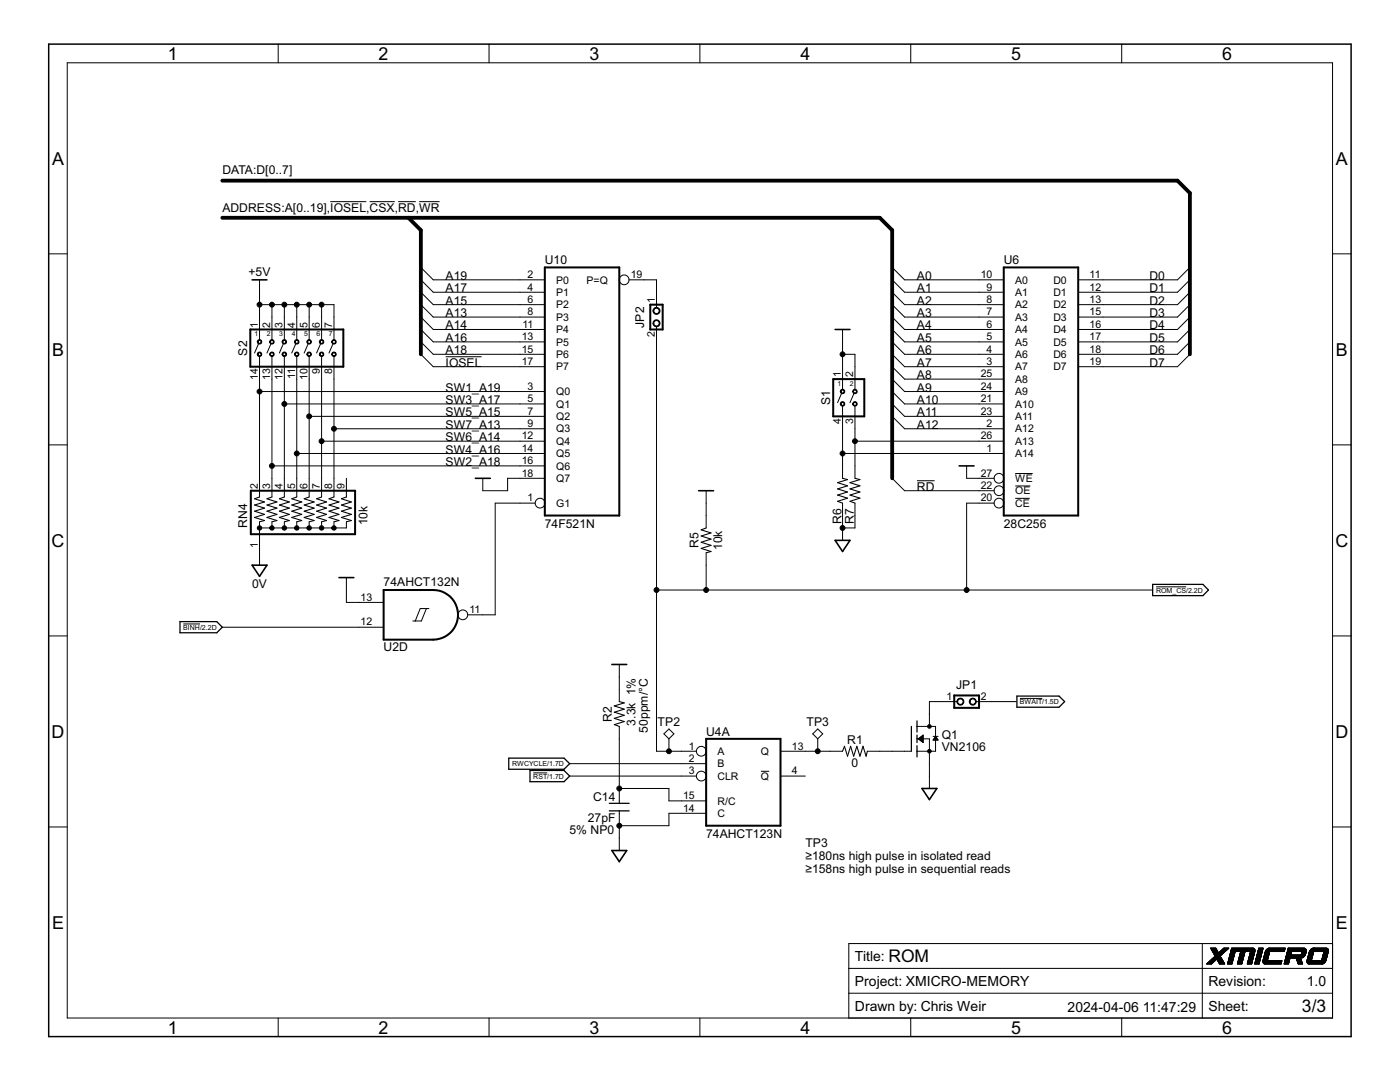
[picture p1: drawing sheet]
<svg xmlns="http://www.w3.org/2000/svg" width="279mm" height="216mm" viewBox="0 0 279 216" stroke-linecap="round" stroke-linejoin="round" font-family="sans-serif">
<g fill="none" stroke="#000" stroke-width=".2">
<path d="M13.4 12.5h252.5v190.6h-252.5zM55.5 8.8v3.7M97.6 8.8v3.7M139.7 8.8v3.7M181.8 8.8v3.7M223.9 8.8v3.7M9.7 50.7h3.7M51.8 55.8v12M65.9 40.2h7.2M73.8 40.2h5M79.5 40.2h3.5M83.7 40.2h4"/>
<path d="M84 58.3l2.5 2.5h22.2M84 55.8l2.5 2.5h22.2M84 53.4l2.5 2.4h22.2M125.5 55.8h5.5v5.6M178.1 58.3l2.4 2.5h19.8M178.1 55.8l2.4 2.5h19.8M178.1 53.4l2.4 2.4h19.8M237.5 58.3l-2.5 2.5h-19.8M237.5 55.8l-2.5 2.5h-19.8M237.5 53.4l-2.5 2.4h-19.8M265.9 50.7h3.7M51.6 68.6l-.8 1.8"/>
<path d="M51.8 60.8h14.9v7M51.8 78.1h56.9M51.8 71.1v28.1M54.1 68.6l-.8 1.8M54.3 60.8v7M54.3 71.1v28.1M56.6 68.6l-.8 1.8M56.7 60.8v7M56.7 71.1v28.1M59 68.6l-.8 1.8M59.2 60.8v7M59.2 71.1v28.1"/>
<path d="M61.5 68.6l-.8 1.8M61.7 60.8v7M61.7 71.1v28.1M64 68.6l-.8 1.8M64.2 60.8v7M64.2 71.1v28.1M66.5 68.6l-.8 1.8M66.7 71.1v28.1M84 70.7l2.5 2.5h22.2M84 68.2l2.5 2.5h22.2M84 65.7l2.5 2.5h22.2M84 63.3l2.5 2.4h22.2"/>
<path d="M84 60.8l2.5 2.5h22.2M88.9 71.2h7.2M131 65.1v84.8h8M168 78.5l-.8 1.8M168.1 70.7h2.5v7M168.1 65.7v12M170.4 78.5l-.8 1.8M178.1 70.7l2.4 2.5h19.8M178.1 68.2l2.4 2.5h19.8M178.1 65.7l2.4 2.5h19.8M178.1 63.3l2.4 2.4h19.8M178.1 60.8l2.4 2.5h19.8"/>
<path d="M178.1 78.1l2.4 2.5h19.8M178.1 75.6l2.4 2.5h19.8M178.1 73.2l2.4 2.4h19.8M237.5 70.7l-2.5 2.5h-19.8M237.5 68.2l-2.5 2.5h-19.8M237.5 65.7l-2.5 2.5h-19.8M237.5 63.3l-2.5 2.4h-19.8M237.5 60.8l-2.5 2.5h-19.8M9.7 88.8h3.7M54.3 93h54.4M56.7 80.6h52M59.2 90.5h49.5"/>
<path d="M61.7 83.1h47M64.2 88h44.5M66.7 85.6h42M69.1 95.4v3.8M96.4 95.4v2.5h4.9v-2.5h7.4M140.9 97.9v7.4M168.1 90.5h32.2M168.1 81v14.4M170.6 88h29.7M170.6 81v14.4M178.1 83.1l2.4 2.5h19.8M178.1 95.4l2.4 2.5h17.9"/>
<path d="M178.1 80.6l2.4 2.5h19.8M183 95.9h3.5M192.9 93v2.4h5.5M202.6 94.5h3.5M202.6 99.4h2.9M202.6 97h3M265.9 88.8h3.7M51.8 104.1v8.7M54.3 104.1v1.2M56.7 104.1v1.2M59.2 104.1v1.2M61.7 104.1v1.2"/>
<path d="M64.2 104.1v1.2M66.7 104.1v1.2M69.1 104.1v1.2h-17.3M69.1 115.3v4.9h7.5M106.8 100.4h-8v22.3h-5.5M131 117.7h99M140.9 110.3v7.4M168.1 100.4v7.4M170.6 100.4v4.9h-2.5M198.4 100.4h-5.5v17.3M230.7 117.1h6M9.7 126.9h3.7"/>
<path d="M36.6 124.5h3.3M44.4 125.2h32.2M85.1 121.4l-1 2.5h-1.7M85.6 121.4h-1.7l-1 2.5M123.6 132.6v7.4M191.1 140h-5.6v4.9M194.8 140h8M203.6 139.4h4.4M265.9 126.9h3.7M106.4 154.2h2.8M113.7 152.4h27.2M113.7 154.9h25.3"/>
<path d="M123.6 157.3h9.9v2.5h7.4M123.6 144.9v15.4M132.5 146.4l1-.9 1 .9-1 1zM133.5 147.4v2.5M151.9 153.9h1.6M155.8 149.9h12.3M155.8 154.9h4.9M162.2 146.4l1-.9 1 .9-1 1zM163.2 147.4v2.5M173.1 149.9h8.7M183 144.9h3.7v5h-3.7M183 147.4h2.5v9.9"/>
<path d="M183.3 147.4l.9-.7v1.5zM183.3 147.4h.9M183.4 147.5h.8M183.5 147.3h.7M183.5 147.6h.7M183.6 147.2h.6M183.7 147.7h.5M183.7 147h.5M183.8 147.9h.4M183.9 146.9h.3M184 148h.2M184.1 146.8h.1"/>
<path d="M184.1 148.1h.1M184.2 146.7h.1M186.2 146.9h1M186.2 147.6h1M186.3 147.5h.8M186.4 147.4h.6M186.5 147.3h.4M186.6 147.2h.3M186.6 147h.2M186.7 146.9l.5 .8h-1zM9.7 165h3.7M123.6 161.8v7.9"/>
<path d="M140.9 162.3h-7.4v2.5h-9.9M265.9 165h3.7M169.4 193.2h96.5M169.4 198.2h96.5M239.9 188.3v14.8M241.6 189.2h1.1M241.7 189.3h1M241.7 189.4h1M241.7 189.4l1.1 .1M241.8 189.5h1M241.8 192.3h-1M241.8 189.6h1.1"/>
<path d="M241.9 192.3h-1M241.9 189.6l1 .1M241.9 189.7h1M241.9 192.2l-1 .1M241.9 191.3h1.9M241.9 189.7l1.1 .1M242 192.2h-1M242 189.8h1M242 191.3h1.8M242 192.1l-1 .1M242 189.9h1M242.1 190h1"/>
<path d="M242.1 192.1h-1M242.1 191.2h1.7M242.1 192h-.9M242.1 191.2h1.6M242.1 190.1h1M242.1 190.1h2.1M242.2 192h-1M242.2 191.1h1.5M242.2 190.2h1.9M242.2 191.9l-1 .1M242.3 191.1h1.4M242.3 191.9h-1"/>
<path d="M242.3 191h1.3M242.3 190.4h1.6M242.3 191.8l-.9 .1M242.4 190.9h1.2M242.4 191.8h-1M242.4 190.6h1.3M242.4 191.7h-.9M242.5 190.9h1M242.5 190.7h1M242.5 191.7h-1M242.5 190.8h1M242.5 191.6h-.9"/>
<path d="M242.6 191.6h-1M242.7 191.5l-1 .1M242.7 191.5h-.9M242.8 191.4l-1 .1M242.9 191.4l1 .1M242.9 191.5h1M243 191.6h1M243 191.7h1.1M243.1 191.7h1M243.1 191.8h1M243.1 191.8l1 .1M243.1 191.9h1.1"/>
<path d="M243.2 191.9l1 .1M243.2 192h1M243.2 192.1h1.1M243.3 192.1l1 .1M243.3 192.2h1M243.3 192.2l1.1 .1M243.4 192.3h1M243.6 190.7h-1.1M243.6 190.6h-1.2M243.8 190.5h-1.4M243.9 191.4h-2M243.9 190.4h-1.6"/>
<path d="M244 190.3l-1.7 .1M244.1 190.3h-1.9M244.1 190.2h-1.9M244.2 189.2h1l-1.7 1.6 .9 1.6h-1l-.6-1.1-1 1.1h-1l1.7-1.6M244.3 189.2l-1.1 1-.6-1h-1l.9 1.6M244.3 190.1h-1M244.3 190l-1 .1M244.4 190h-1M244.4 189.9h-1M244.5 189.9h-1M244.5 189.8l-1 .1M244.6 189.8h-1"/>
<path d="M244.6 189.7l-1 .1M244.7 189.7h-1M244.8 189.6l-1 .1M244.8 189.6h-1M244.9 189.5h-1M245 189.4l-1 .1M245 192.3h.9M245 192.2h.9M245 189.4h-1M245 192.1h.9M245.1 192h.8M245.1 189.3l-1 .1"/>
<path d="M245.1 192h.9M245.1 191.9h.9M245.1 191.8h.9M245.1 189.3h-1M245.2 191.7h.8M245.2 191.6h.8M245.2 189.2l-1 .1M245.2 191.5h.9M245.2 191.4h.9M245.3 191.3h.8M245.3 191.2h.8M245.3 191.1h.9"/>
<path d="M245.3 191h.9M245.4 190.9h.8M245.4 190.8h.9M245.4 190.7h.9M245.4 190.6h.9M245.5 190.5h.8M245.5 190.4h.9M245.5 190.3h.9M245.5 190.2h.9M245.6 190.2h.8M245.6 190.1h.8M245.6 190h.9"/>
<path d="M245.6 189.9h.9M245.7 189.7h4.7M245.7 189.6h4.7M245.7 189.5h4.7M245.7 189.4h4.7M245.8 189.3h4.5M245.8 189.2l4.4 .1M245.9 192.3h-.9M245.9 192.2l-.9 .1M245.9 192.1h-.9M246 191.9h-.9M246 191.8l-.9 .1"/>
<path d="M246 191.7h-.8M246.1 191.6h-.9M246.1 191.4l-.9 .1M246.2 191.2h-.9M246.2 191.1h-.9M246.2 190.9h-.8M246.3 190.8h-.9M246.3 190.7h-.9M246.3 190.5h-.9M246.4 190.4l-.9 .1M246.4 190.3h-.9M246.4 190.1h-.8"/>
<path d="M246.5 190l-.9 .1M247 192.3h.8M247 192.1h.9M247 192h.9M247.1 192h.8M247.1 191.9h.8M247.1 191.8h.9M247.1 191.7h.9M247.1 191.6h.9M247.2 191.6h.8M247.2 191.5h.9M247.2 191.4h.9"/>
<path d="M247.2 191.3h.9M247.2 191.2h.9M247.3 191.2h.8M247.3 191h.9M247.3 190.9h.9M247.4 190.8h.8M247.4 190.6h.9M247.4 190.5h.9M247.5 190.4h.8M247.5 190.2h.9M247.5 190.1h.9M247.6 190h.8"/>
<path d="M247.6 189.9h.9M247.6 189.9l-.6 2.5h.8l.7-2.5M247.8 192.3h-.8M247.9 192.2l-.9 .1M247.9 192.2h-.9M247.9 192.1h-.9M247.9 191.9l-.8 .1M248 191.8l-.9 .1M248 191.7h-.9M248.1 191.5l-.9 .1M248.1 191.4l-.9 .1M248.1 191.2h-.8"/>
<path d="M248.2 191.1h-.9M248.2 190.8h-.8M248.3 190.7h-.9M248.3 190.5h-.9M248.3 190.4l-.8 .1M248.3 190.4h-.8M248.4 190.3h-.9M248.4 190.1h-.9M248.4 190l-.8 .1M248.9 192.3h.9M249 192.2h.8M249 192.1h.9"/>
<path d="M249 192h.9M249 191.9h.9M249.1 191.8h.8M249.1 191.7h.9M249.1 191.6h.9M249.2 191.4h.8M249.2 191.3h.9M249.2 191.2h.9M249.3 191h.8M249.3 190.9h.8M249.3 190.9h.9M249.3 190.8h.9"/>
<path d="M249.4 190.6h.8M249.4 190.5h.9M249.4 190.4h.9M249.5 190.3h.8M249.5 190.2h.8M249.5 190.1h.9M249.5 190h.9M249.6 190h.8M249.6 189.9h.8M249.6 189.9l-.7 2.5h.9l.6-2.4M249.8 192.2h-.8M249.9 192.1l-.9 .1"/>
<path d="M250 191.7h-.9M250 191.5h-.8M250 191.4h-.8M250.1 191.3h-.9M250.1 189.2h.1M250.1 191.2l-.9 .1M250.1 191.1h-.8M250.1 189.2h-4.3l-.8 3.2h.9l.6-2.5M250.1 191h-.8M250.2 189.2v.1M250.2 190.8h-.9M250.2 190.7h-.8"/>
<path d="M250.2 189.3h.1M250.3 190.6h-.9M250.3 190.3l-.9 .1M250.3 189.3l.1 .1M250.4 190.2h-.9M250.4 189.4v.1M250.4 192.3h.9M250.4 189.8l-4.8 .1M250.4 189.5v.1M250.4 192.2h.9M250.4 189.8h-4.7M250.4 189.6v.2"/>
<path d="M250.4 189.8v.2M250.5 192.1h.8M250.5 192h.9M250.5 191.9h.9M250.6 191.7h.8M250.6 191.6h.9M250.6 191.5h.9M250.7 191.3h.8M250.7 191.2h.9M250.7 191.1h.9M250.7 191h.9M250.8 190.9h.8"/>
<path d="M250.8 190.9h.9M250.8 190.8h.9M250.8 190.7h.9M250.9 190.6h.8M250.9 190.5h.8M250.9 190.5h.9M250.9 190.3h.9M251 190.2h.8M251 190.1h.8M251 190.1h.9M251 189.9h.9M251.1 189.8h.8"/>
<path d="M251.1 189.7h.8M251.1 189.6h.9M251.1 189.5h.9M251.2 189.4h.8M251.2 189.3h.9M251.2 189.2h.9M251.2 189.2h.9l-.8 3.2h-.9zM251.3 192.3h-.9M251.4 192h-.9M251.4 191.9l-.9 .1M251.4 191.9h-.9M251.4 191.8h-.9"/>
<path d="M251.5 191.6h-.9M251.5 191.5l-.9 .1M251.5 191.4h-.8M251.5 191.3h-.8M251.6 191.2h-.9M251.6 191.1l-.9 .1M251.6 191h-.8M251.7 190.9h-.9M251.7 190.6h-.9M251.8 190.5h-.9M251.8 190.4h-.9M251.8 190.2h-.8"/>
<path d="M251.8 190.1l-.8 .1M251.9 190h-.9M251.9 189.8h-.8M251.9 189.7l-.8 .1M252 189.6h-.9M252 189.5h-.9M252.1 191.9h3.7M252.1 191.8h3.7M252.1 189.3l-.9 .1M252.1 191.9l.2 .4M252.1 191.8v.1M252.1 191.7h3.7l-.1 .7-3.4-.1"/>
<path d="M252.1 192h3.6M252.1 192h3.7M252.1 191.7h3.7M252.1 191.6h.8M252.1 191.7v.1M252.1 192.1h3.6M252.1 191.5h.9M252.1 191.5v.2M252.1 191.4h.9M252.1 192.2h3.6M252.2 191.3h.8M252.2 192.2h3.5"/>
<path d="M252.2 191.2h.8M252.2 191.1h.9M252.2 191h.9M252.2 192.3h3.5M252.3 190.9h.8M252.3 190.8h.9M252.3 192.3h3.4M252.3 190.7h.9M252.3 190.6h.9M252.3 190.5h.9M252.4 190.5h.8M252.4 190.4h.8"/>
<path d="M252.4 190.4h.9M252.4 190.3h.9M252.4 190.2h.9M252.5 190.1h.8M252.5 190h.8M252.5 190h.9M252.5 190l-.4 1.5M252.5 189.9h.9M252.5 189.8v.2M252.6 189.8h3.7M252.6 189.7h3.7M252.6 189.7l-.1 .1"/>
<path d="M252.6 189.7h3.8M252.7 189.6h3.7M252.7 189.5h3.7M252.7 189.5l-.1 .2M252.8 189.5h3.6M252.9 189.4h3.5M253 191.6h-.9M253 189.3l-.3 .2M253 191.3h-.9M253 191.2l-.8 .1M253.1 189.3h3.4M253.1 191.1h-.9"/>
<path d="M253.1 191h-.9M253.1 190.9h-.9M253.2 190.8l-.9 .1M253.2 189.2h3.3l-.2 .7M253.2 190.7h-.9M253.2 190.6h-.9M253.2 189.2l-.2 .1M253.3 190.3l-.9 .1M253.4 189.9h-.9M253.4 189.9l-.5 1.8M255.8 191.9h-3.7M255.8 191.8l-3.7 .1"/>
<path d="M256.3 192.3h.8M256.3 192.3h.9M256.3 192.2h.9M256.3 192.1h.9M256.3 189.8l-3.8 .1M256.3 192h.9M256.3 189.7l-3.7 .1M256.4 192h.8M256.4 191.9h.9M256.4 191.8h.9M256.4 189.4h-3.5M256.5 191.7h.8"/>
<path d="M256.5 191.6h.8M256.5 189.3h-3.5M256.5 191.5h.9M256.5 191.4h.9M256.6 191.3h.8M256.6 191.2h2.9M256.7 190.8h3.6M256.8 190.5h3.7M256.8 190.5h.8M256.8 190.4h.8M256.8 190.4h.9M256.8 190.3h.9"/>
<path d="M256.8 190.2h.9M256.9 190.1h.8M256.9 190h.8M256.9 189.9h.9M256.9 189.8h3.8M257 189.7h3.7M257 189.6h3.7M257 189.5h3.7M257 189.5h3.6M257 189.4h3.6M257.1 189.3l3.5 .1M257.1 189.3h3.4"/>
<path d="M257.1 189.2h3.2M257.1 189.2l3.3 .1M257.1 189.2l-.8 3.2h.8l.4-1.2M257.1 189.2l.7 .7-.2 .6M257.2 192.2h-.9M257.2 192.1h-.9M257.2 192h-.8M257.3 191.7h-.9M257.3 191.6h-.8M257.4 191.3h-.9M257.4 191.2l-.8 .1M257.7 190.4h-.9"/>
<path d="M257.7 190.2h-.9M257.7 190.1l-.8 .1M257.8 190h-.9M257.8 189.9h-.9M258.7 191.2l.4 1.2h.9l-.5-1.2M258.7 191.2h.9M258.7 191.3h.9M258.7 191.4h.9M258.8 191.4h.8M258.8 191.5h.9M258.8 191.6h.9M258.8 191.7h.9"/>
<path d="M258.9 191.7h.8M258.9 191.8h.9M258.9 191.9h.9M259 191.9l.8 .1M259 192h.8M259 192.1h.9M259 192.2h.9M259.1 192.2l.8 .1M259.1 192.3h.8M259.7 190.4h.9M259.7 190.3h.9M259.8 190.2h.8"/>
<path d="M259.8 190.1h.8M259.8 190h.8M259.8 191.1l-3.2 .1M259.8 189.9h.9M259.8 189.9l-.1 .6M260 191.1h-3.4M260 191.1l-.5 .1M260.1 191l-3.5 .1M260.1 191h-3.5M260.2 190.9h-3.6M260.2 190.9l-.2 .2M260.2 190.9h-3.5"/>
<path d="M260.3 190.8l-3.6 .1M260.3 189.2l.2 .1M260.3 190.8h-3.6M260.3 190.8l-.1 .1M260.4 190.7h-3.7M260.4 190.6h-3.7M260.5 190.6h-3.8M260.5 189.3l.1 .1M260.5 190.5l-.2 .3M260.5 190.5h-.8M260.5 190.4l-.8 .1M260.5 190.5h.1"/>
<path d="M260.6 190.4h-.9M260.6 190.4l-.1 .1M260.6 189.4v.1M260.6 190.2h-.8M260.6 190.1h-.8M260.6 189.5h.1M260.7 190h-.9M260.7 189.9l-.1 .5M260.7 189.9h-.9M260.7 189.8l-3.8 .1M260.7 189.7h-3.7M260.7 189.6h-3.7"/>
<path d="M260.7 189.5v.3M260.7 189.8v.1M260.8 191.9l.1 .1M260.9 191.7h3.7M260.9 191.6h.8M260.9 191.7l-.1 .2M260.9 192v.1M260.9 192.1h3.5M260.9 191.6v.1M260.9 192.1h3.4M260.9 191.5h.8M260.9 191.4h.9"/>
<path d="M260.9 192.1v.1M260.9 192.2h3.3M260.9 192.2h.1M260.9 191.3h.9M261 192.2h3.2M261 191.2h.8M261 192.2l.1 .1M261 191.1h.9M261 192.3h3.1M261 190.9h.9M261.1 190.8h.8M261.1 192.3h2.9"/>
<path d="M261.1 190.7h.9M261.1 190.6h.9M261.2 190.4h.8M261.2 190.3h.9M261.2 190.2h.9M261.3 190.1h.8M261.3 190h.8M261.3 190l-.4 1.6M261.3 189.9h.9M261.4 189.8l-.1 .2M261.5 189.5h3.6M261.6 189.5h3.5"/>
<path d="M261.6 189.5l-.2 .3M261.7 189.4h3.3M261.7 191.5l-.8 .1M261.7 189.3h3.3M261.7 189.3l-.1 .2M261.8 191.4h-.9M261.8 191.3h-.9M261.9 191.1l-.9 .1M261.9 189.3h3M261.9 189.3h-.2M261.9 191h-.9M261.9 190.9h-.9"/>
<path d="M261.9 190.8h-.8M262 190.7l-.9 .1M262 189.2h2.8M262 189.2l-.1 .1M262 190.5h-.8M262.1 190.3l-.9 .1M262.1 189.2h-.1M262.2 189.9h-.9M262.2 189.2l-.5 2.5M263.8 191.6h.8M263.8 191.5h.9M263.8 191.4h.9"/>
<path d="M263.8 191.3h.9M263.9 191.3h.8M263.9 191.2h.9M263.9 191.1h.9M263.9 191h.9M263.9 190.9h.9M264 190.9h.8M264 190.8h.9M264 190.7h.9M264 190.6h.9M264.1 192.3h-3M264.1 190.5h.8"/>
<path d="M264.1 190.3h.9M264.2 190.2h.8M264.2 192.2l-.1 .1M264.2 190.1h.8M264.2 189.9h.9M264.2 189.9l-.4 1.8M264.4 192h-3.5M264.5 191.9h-3.6M264.5 191.8l-3.6 .1M264.6 191.8h-3.7M264.6 191.7l-.4 .5M264.6 191.6v.1"/>
<path d="M264.7 191.5h-.9M264.7 189.2h.2M264.7 191.4h-.9M264.7 191.3h-.8M264.8 191l-.9 .1M264.8 190.9h-.8M264.9 189.2l.1 .2M264.9 190.6h-.9M264.9 190.5l-.8 .1M265 190.4h-.9M265 190.2h-.9M265 189.4h.1"/>
<path d="M265 190.1l-.8 .1M265 189.4l-3.4 .1M265 189.4l.1 .2M265.1 190h-.9M265.1 189.9l-.5 1.7M265.1 189.6v.1M265.1 189.8l-3.8 .1M265.1 189.8h-3.7M265.1 189.7l-3.7 .1M265.1 189.7h-3.7M265.1 189.6l-3.6 .1M265.1 189.6h-3.6"/>
<path d="M265.1 189.8v.1M265.1 189.7v.1M265.9 188.3h-96.5v14.8M55.5 203.1v3.7M97.6 203.1v3.7M139.7 203.1v3.7M181.8 203.1v3.7M223.9 203.1v3.7"/>
<circle cx="124.6" cy="55.8" r=".97"/>
<circle cx="199.4" cy="97.9" r=".97"/>
<circle cx="199.4" cy="95.4" r=".97"/>
<circle cx="107.8" cy="100.4" r=".97"/>
<circle cx="199.4" cy="100.4" r=".97"/>
<circle cx="92.4" cy="122.7" r=".97"/>
<circle cx="140" cy="149.9" r=".97"/>
<circle cx="140" cy="154.9" r=".97"/>
</g>
<path d="M230 116.6h10.1l1.1 1.1-1.1 1.2h-10.1zM35.9 124h7.4l1.1 1.2-1.1 1.1h-7.4zM202.9 138.9h8.4l1.2 1.1-1.2 1.1h-8.4zM101.5 151.3h11.1l1.1 1.1-1.1 1.1h-11.1zM105.8 153.7h6.8l1.1 1.2-1.1 1.1h-6.8zM181.9 144.9v5M183 143.8v2.3M183 146.7v1.5M183 148.8v2.2M121.6 160.3h4M121.6 161.8h4" fill="none" stroke="#000" stroke-width=".25"/>
<path d="M108.7 53.4h14.9v49.5h-14.9zM200.3 53.4h14.9v49.5h-14.9zM50 65.7h18.5v7.5h-18.5zM129.8 60.8h2.4v4.9h-2.4zM166.3 75.6h6.2v7.5h-6.2zM50.1 97.9h20.8v8.7h-20.8zM76.6 117.7h9.9a5 5 0 0 1 4.9 5 5 5 0 0 1-4.9 4.9h-9.9zM190.4 138.8h5v2.4h-5zM140.9 147.4h14.9v17.4h-14.9z" fill="none" stroke="#000" stroke-width=".4"/>
<path d="M50.3 55.8h3M166.7 65.7h2.9M94.9 95.4h3M139.4 97.9h3M191.4 93h3M50.3 112.8h3l-1.5 2.2zM67.6 115.3h3M166.7 107.8h2.9l-1.5 2.2zM122.1 132.6h3M184 157.3h3l-1.5 2.3zM122.1 169.7h3l-1.5 2.2z" fill="none" stroke="#000" stroke-width=".32"/>
<g fill="none" stroke="#000" stroke-width=".21">
<path d="M51.8 99.2l-1 .3 2 .7-2 .6 2 .6-2 .6 2 .6-2 .7 2 .6-1 .2M54.3 99.2l-1 .3 2 .7-2 .6 2 .6-2 .6 2 .6-2 .7 2 .6-1 .2M56.7 99.2l-.9 .3 1.9 .7-1.9 .6 1.9 .6-1.9 .6 1.9 .6-1.9 .7 1.9 .6-1 .2M59.2 99.2l-1 .3 2 .7-2 .6 2 .6-2 .6 2 .6-2 .7 2 .6-1 .2M61.7 99.2l-1 .3 2 .7-2 .6 2 .6-2 .6 2 .6-2 .7 2 .6-1 .2M64.2 99.2l-1 .3 2 .7-2 .6 2 .6-2 .6 2 .6-2 .7 2 .6-1 .2M66.7 99.2l-1 .3 1.9 .7-1.9 .6 1.9 .6-1.9 .6 1.9 .6-1.9 .7 1.9 .6-.9 .2M69.1 99.2l-1 .3 2 .7-2 .6 2 .6-2 .6 2 .6-2 .7 2 .6-1 .2M168.1 95.4l1 .3-1.9 .6 1.9 .6-1.9 .7 1.9 .6-1.9 .6 1.9 .6-1.9 .6 .9 .4M170.6 95.4l1 .3-2 .6 2 .6-2 .7 2 .6-2 .6 2 .6-2 .6 1 .4M140.9 105.3l-1 .4 2 .6-2 .7 2 .6-2 .6 2 .6-2 .6 2 .6-1 .3M123.6 140l1 .3-2 .6 2 .6-2 .6 2 .6-2 .6 2 .7-2 .6 1 .3"/>
<path d="M168.1 149.9l.4-1 .6 2 .7-2 .6 2 .6-2 .6 2 .6-2 .6 2 .3-1"/>
</g>
<g fill="#000" stroke="#000" stroke-width=".2">
<path d="M51.5 67.9a.45 .45 0 0 1 .7 .1 .45 .45 0 0 1-.3 .6 .45 .45 0 0 1-.5-.4h.1a.3 .3 0 0 1 .4-.3 .3 .3 0 0 1 .1 .5 .3 .3 0 0 1-.5-.1l-.1-.1z" fill-rule="evenodd"/>
<path d="M51.5 70.3a.45 .45 0 0 1 .7 .2 .45 .45 0 0 1-.3 .6 .45 .45 0 0 1-.5-.4h.1a.3 .3 0 0 1 .4-.3 .3 .3 0 0 1 .1 .4 .3 .3 0 0 1-.5 0l-.1-.1z" fill-rule="evenodd"/>
<path d="M54 67.9a.45 .45 0 0 1 .7 .1 .45 .45 0 0 1-.3 .6 .45 .45 0 0 1-.6-.4h.2a.3 .3 0 0 1 .3-.3 .3 .3 0 0 1 .2 .5 .3 .3 0 0 1-.5-.1l-.2-.1z" fill-rule="evenodd"/>
<path d="M54 70.3a.45 .45 0 0 1 .7 .2 .45 .45 0 0 1-.3 .6 .45 .45 0 0 1-.6-.4h.2a.3 .3 0 0 1 .3-.3 .3 .3 0 0 1 .2 .4 .3 .3 0 0 1-.5 0l-.2-.1z" fill-rule="evenodd"/>
<path d="M56.5 67.9a.45 .45 0 0 1 .7 .1 .45 .45 0 0 1-.3 .6 .45 .45 0 0 1-.6-.4h.2a.3 .3 0 0 1 .4-.2 .3 .3 0 0 1 .1 .5 .3 .3 0 0 1-.5-.2l-.2-.1z" fill-rule="evenodd"/>
<path d="M56.5 70.3a.45 .45 0 0 1 .7 .2 .45 .45 0 0 1-.3 .6 .45 .45 0 0 1-.6-.4h.2a.3 .3 0 0 1 .4-.3 .3 .3 0 0 1 .1 .5 .3 .3 0 0 1-.5-.1l-.2-.1z" fill-rule="evenodd"/>
<path d="M58.9 67.9a.45 .45 0 0 1 .7 .1 .45 .45 0 0 1-.3 .6 .45 .45 0 0 1-.5-.4h.1a.3 .3 0 0 1 .5-.2 .3 .3 0 0 1 0 .5 .3 .3 0 0 1-.5-.2l-.1-.1z" fill-rule="evenodd"/>
<path d="M58.9 70.3a.45 .45 0 0 1 .7 .2 .45 .45 0 0 1-.3 .6 .45 .45 0 0 1-.5-.4h.1a.3 .3 0 0 1 .5-.3 .3 .3 0 0 1 0 .5 .3 .3 0 0 1-.5-.1l-.1-.1z" fill-rule="evenodd"/>
<path d="M61.4 67.9a.45 .45 0 0 1 .7 .1 .45 .45 0 0 1-.3 .6 .45 .45 0 0 1-.5-.4h.1a.3 .3 0 0 1 .4-.2 .3 .3 0 0 1 .1 .5 .3 .3 0 0 1-.5-.2l-.1-.1z" fill-rule="evenodd"/>
<path d="M61.4 70.3a.45 .45 0 0 1 .7 .2 .45 .45 0 0 1-.3 .6 .45 .45 0 0 1-.5-.4h.1a.3 .3 0 0 1 .4-.3 .3 .3 0 0 1 .1 .5 .3 .3 0 0 1-.5-.1l-.1-.1z" fill-rule="evenodd"/>
<path d="M63.9 67.9a.45 .45 0 0 1 .7 .1 .45 .45 0 0 1-.3 .6 .45 .45 0 0 1-.6-.4h.2a.3 .3 0 0 1 .4-.2 .3 .3 0 0 1 .1 .5 .3 .3 0 0 1-.5-.2l-.2-.1z" fill-rule="evenodd"/>
<path d="M63.9 70.3a.45 .45 0 0 1 .7 .2 .45 .45 0 0 1-.3 .6 .45 .45 0 0 1-.6-.4h.2a.3 .3 0 0 1 .4-.3 .3 .3 0 0 1 .1 .5 .3 .3 0 0 1-.5-.1l-.2-.1z" fill-rule="evenodd"/>
<path d="M66.4 67.9a.45 .45 0 0 1 .7 .1 .45 .45 0 0 1-.3 .6 .45 .45 0 0 1-.6-.4h.2a.3 .3 0 0 1 .4-.2 .3 .3 0 0 1 .1 .5 .3 .3 0 0 1-.5-.2l-.2-.1z" fill-rule="evenodd"/>
<path d="M66.4 70.3a.45 .45 0 0 1 .7 .2 .45 .45 0 0 1-.3 .6 .45 .45 0 0 1-.6-.4h.2a.3 .3 0 0 1 .4-.3 .3 .3 0 0 1 .1 .5 .3 .3 0 0 1-.5-.1l-.2-.1z" fill-rule="evenodd"/>
<path d="M130.5 64.1a.7 .7 0 0 1 1.1 0 .7 .7 0 0 1-.4 1.1 .7 .7 0 0 1-.9-.7h.2a.54 .54 0 0 1 .7-.5 .54 .54 0 0 1 .2 .8 .54 .54 0 0 1-.9-.1l-.2-.2z" fill-rule="evenodd"/>
<path d="M130.5 61.6a.7 .7 0 0 1 1.1 .1 .7 .7 0 0 1-.4 1 .7 .7 0 0 1-.9-.7h.2a.54 .54 0 0 1 .7-.5 .54 .54 0 0 1 .2 .9 .54 .54 0 0 1-.9-.2l-.2-.2z" fill-rule="evenodd"/>
<path d="M167.9 77.8a.45 .45 0 0 1 .7 .1 .45 .45 0 0 1-.3 .7 .45 .45 0 0 1-.6-.5h.2a.3 .3 0 0 1 .4-.2 .3 .3 0 0 1 .1 .5 .3 .3 0 0 1-.5-.1l-.2-.2z" fill-rule="evenodd"/>
<path d="M170.3 77.8a.45 .45 0 0 1 .7 .1 .45 .45 0 0 1-.3 .7 .45 .45 0 0 1-.5-.5h.1a.3 .3 0 0 1 .5-.2 .3 .3 0 0 1 0 .5 .3 .3 0 0 1-.5-.1l-.1-.2z" fill-rule="evenodd"/>
<path d="M167.9 80.2a.45 .45 0 0 1 .7 .2 .45 .45 0 0 1-.3 .6 .45 .45 0 0 1-.6-.4h.2a.3 .3 0 0 1 .4-.3 .3 .3 0 0 1 .1 .5 .3 .3 0 0 1-.5-.1l-.2-.1z" fill-rule="evenodd"/>
<path d="M170.3 80.2a.45 .45 0 0 1 .7 .2 .45 .45 0 0 1-.3 .6 .45 .45 0 0 1-.5-.4h.1a.3 .3 0 0 1 .5-.3 .3 .3 0 0 1 0 .5 .3 .3 0 0 1-.5-.1l-.1-.1z" fill-rule="evenodd"/>
<path d="M51.4 105.1a.44 .44 0 0 1 .7 0 .44 .44 0 0 1-.2 .7 .44 .44 0 0 1-.5-.5h.5h-.5z" fill-rule="evenodd"/>
<path d="M53.9 105.1a.44 .44 0 0 1 .7 0 .44 .44 0 0 1-.2 .7 .44 .44 0 0 1-.6-.5h.5h-.5z" fill-rule="evenodd"/>
<path d="M56.4 105.1a.44 .44 0 0 1 .7 0 .44 .44 0 0 1-.2 .7 .44 .44 0 0 1-.6-.5l.5 .1-.5-.1z" fill-rule="evenodd"/>
<path d="M58.8 105.1a.44 .44 0 0 1 .8 0 .44 .44 0 0 1-.2 .7 .44 .44 0 0 1-.6-.5l.5 .1-.5-.1z" fill-rule="evenodd"/>
<path d="M61.3 105.1a.44 .44 0 0 1 .7 0 .44 .44 0 0 1-.2 .7 .44 .44 0 0 1-.5-.5l.4 .1-.4-.1z" fill-rule="evenodd"/>
<path d="M63.9 105a.45 .45 0 0 1 .7 .2 .45 .45 0 0 1-.3 .6 .45 .45 0 0 1-.6-.5l.5 .1-.5-.1z" fill-rule="evenodd"/>
<path d="M66.4 105a.45 .45 0 0 1 .7 .2 .45 .45 0 0 1-.4 .6 .45 .45 0 0 1-.5-.5l.5 .1-.5-.1z" fill-rule="evenodd"/>
<path d="M191.1 139.6a.7 .7 0 0 1 1.2 0 .7 .7 0 0 1-.4 1.1 .7 .7 0 0 1-.9-.7h.1a.54 .54 0 0 1 .7-.5 .54 .54 0 0 1 .2 .9 .54 .54 0 0 1-.8-.2l-.1-.2h-.1z" fill-rule="evenodd"/>
<path d="M193.6 139.6a.7 .7 0 0 1 1.1 0 .7 .7 0 0 1-.4 1.1 .7 .7 0 0 1-.9-.7h.2a.54 .54 0 0 1 .7-.5 .54 .54 0 0 1 .2 .9 .54 .54 0 0 1-.9-.2v-.2h-.2z" fill-rule="evenodd"/>
<circle cx="51.8" cy="78.1" r=".49"/>
<circle cx="51.8" cy="60.8" r=".49"/>
<circle cx="54.3" cy="60.8" r=".49"/>
<circle cx="56.7" cy="60.8" r=".49"/>
<circle cx="59.2" cy="60.8" r=".49"/>
<circle cx="61.7" cy="60.8" r=".49"/>
<circle cx="64.2" cy="60.8" r=".49"/>
<circle cx="168.1" cy="70.7" r=".49"/>
<circle cx="54.3" cy="93" r=".49"/>
<circle cx="56.7" cy="80.6" r=".49"/>
<circle cx="59.2" cy="90.5" r=".49"/>
<circle cx="61.7" cy="83.1" r=".49"/>
<circle cx="64.2" cy="88" r=".49"/>
<circle cx="66.7" cy="85.6" r=".49"/>
<circle cx="168.1" cy="90.5" r=".49"/>
<circle cx="170.6" cy="88" r=".49"/>
<circle cx="131" cy="117.7" r=".49"/>
<circle cx="140.9" cy="117.7" r=".49"/>
<circle cx="168.1" cy="105.3" r=".49"/>
<circle cx="192.9" cy="117.7" r=".49"/>
<circle cx="123.6" cy="157.3" r=".49"/>
<circle cx="133.5" cy="149.9" r=".49"/>
<circle cx="163.2" cy="149.9" r=".49"/>
<circle cx="185.5" cy="144.9" r=".36"/>
<circle cx="185.5" cy="149.9" r=".36"/>
<circle cx="123.6" cy="164.8" r=".49"/>
</g>
<path d="M9.7 8.8h259.9v198h-259.9z" fill="none" stroke="#000" stroke-width=".3"/>
<path d="M44.4 36h190.6l2.5 2.5v32.2M44.4 43.5h131.2l2.5 2.4v49.5M81.5 43.5l2.5 2.4v24.8" fill="none" stroke="#000" stroke-width=".76"/>
<g font-size="4">
<text x="33.5" y="11.9">1</text>
<text x="75.6" y="11.9">2</text>
<text x="117.6" y="11.9">3</text>
<text x="159.7" y="11.9">4</text>
<text x="201.8" y="11.9">5</text>
<text x="243.9" y="11.9">6</text>
<text x="10.4" y="32.9">A</text>
<text x="266.6" y="32.9">A</text>
<text x="10.4" y="71">B</text>
<text x="266.6" y="71">B</text>
<text x="10.3" y="109.1">C</text>
<text x="266.5" y="109.1">C</text>
<text x="10.3" y="147.2">D</text>
<text x="266.5" y="147.2">D</text>
<text x="10.4" y="185.3">E</text>
<text x="266.6" y="185.3">E</text>
<text x="33.5" y="206.3">1</text>
<text x="75.6" y="206.3">2</text>
<text x="117.6" y="206.3">3</text>
<text x="159.7" y="206.3">4</text>
<text x="201.8" y="206.3">5</text>
<text x="243.9" y="206.3">6</text>
</g>
<g font-size="3.9">
<text x="177.3" y="192">ROM</text>
<text x="259.8" y="201.9">3/3</text>
</g>
<g font-size="3.1">
<text x="170.6" y="191.7">Title:</text>
<text x="170.6" y="196.7">Project: XMICRO-MEMORY</text>
<text x="241.2" y="196.7">Revision:</text>
<text x="260.8" y="196.7">1.0</text>
<text x="170.6" y="201.6">Drawn by: Chris Weir</text>
<text x="213.1" y="201.9">2024-04-06</text>
<text x="228.1" y="201.9">11:47:29</text>
<text x="241.2" y="201.6">Sheet:</text>
</g>
<g font-size="2.7">
<text x="44.4" y="34.8">DATA:D[0..7]</text>
<text x="44.4" y="42.2">ADDRESS:A[0..19],IOSEL,CSX,RD,WR</text>
<text x="108.7" y="52.7">U10</text>
<text x="200.3" y="52.7">U6</text>
<text x="49.6" y="55.1">+5V</text>
<text x="88.9" y="58.3">A17</text>
<text x="88.9" y="55.8">A19</text>
<text x="183" y="58.3">A1</text>
<text x="183" y="55.8">A0</text>
<text x="229.4" y="58.3">D1</text>
<text x="229.4" y="55.8">D0</text>
<text x="88.9" y="60.8">A15</text>
<text x="88.9" y="65.7">A14</text>
<text x="88.9" y="63.3">A13</text>
<text x="128.5" y="65.4" transform="rotate(-90 128.5 65.4)">JP2</text>
<text x="183" y="65.7">A4</text>
<text x="183" y="63.3">A3</text>
<text x="183" y="60.8">A2</text>
<text x="229.4" y="65.7">D4</text>
<text x="229.4" y="63.3">D3</text>
<text x="229.4" y="60.8">D2</text>
<text x="49.3" y="71" transform="rotate(-90 49.3 71)">S2</text>
<text x="88.9" y="68.2">A16</text>
<text x="88.9" y="70.7">A18</text>
<text x="183" y="70.7">A6</text>
<text x="183" y="68.2">A5</text>
<text x="229.4" y="70.7">D6</text>
<text x="229.4" y="68.2">D5</text>
<text x="88.9" y="73.2">IOSEL</text>
<text x="183" y="75.6">A8</text>
<text x="183" y="73.2">A7</text>
<text x="229.4" y="73.2">D7</text>
<text x="88.9" y="83.1">SW5_A15</text>
<text x="88.9" y="80.6">SW3_A17</text>
<text x="88.9" y="78.1">SW1_A19</text>
<text x="165.7" y="80.9" transform="rotate(-90 165.7 80.9)">S1</text>
<text x="183" y="83.1">A11</text>
<text x="183" y="80.6">A10</text>
<text x="183" y="78.1">A9</text>
<text x="88.9" y="88">SW6_A14</text>
<text x="88.9" y="85.5">SW7_A13</text>
<text x="183" y="85.5">A12</text>
<text x="88.9" y="90.5">SW4_A16</text>
<text x="88.9" y="93">SW2_A18</text>
<text x="183" y="97.9">RD</text>
<text x="49.3" y="105.3" transform="rotate(-90 49.3 105.3)">RN4</text>
<text x="73.3" y="104.8" transform="rotate(-90 73.3 104.8)">10k</text>
<text x="108.7" y="105.3">74F521N</text>
<text x="167.9" y="104.5" transform="rotate(-90 167.9 104.5)">R6</text>
<text x="170.4" y="104.5" transform="rotate(-90 170.4 104.5)">R7</text>
<text x="200.3" y="105.3">28C256</text>
<text x="139.4" y="109.4" transform="rotate(-90 139.4 109.4)">R5</text>
<text x="144.1" y="109.8" transform="rotate(-90 144.1 109.8)">10k</text>
<text x="50.3" y="117.2">0V</text>
<text x="76.6" y="117">74AHCT132N</text>
<text x="76.6" y="130">U2D</text>
<text x="190.8" y="137.5">JP1</text>
<text x="122.1" y="144" transform="rotate(-90 122.1 144)">R2</text>
<text x="126.8" y="144.8" transform="rotate(-90 126.8 144.8)">3.3k 1%</text>
<text x="129.3" y="146.2" transform="rotate(-90 129.3 146.2)">50ppm/°C</text>
<text x="131.2" y="145">TP2</text>
<text x="140.9" y="146.8">U4A</text>
<text x="161" y="145">TP3</text>
<text x="169.1" y="148.4">R1</text>
<text x="188" y="149.9">VN2106</text>
<text x="188" y="147.4">Q1</text>
<text x="169.9" y="153.1">0</text>
<text x="118.4" y="159.8">C14</text>
<text x="113.6" y="166.5">5% NP0</text>
<text x="117.3" y="164">27pF</text>
<text x="140.9" y="167.2">74AHCT123N</text>
<text x="160.7" y="169">TP3</text>
<text x="160.7" y="171.6">≥180ns high pulse in isolated read</text>
<text x="160.7" y="174.2">≥158ns high pulse in sequential reads</text>
</g>
<g font-size="2.3">
<text x="105.3" y="55.5">2</text>
<text x="105.3" y="58">4</text>
<text x="111" y="56.6">P0</text>
<text x="111" y="59.1">P1</text>
<text x="117.1" y="56.6">P=Q</text>
<text x="125.9" y="55.5">19</text>
<text x="195.7" y="55.5">10</text>
<text x="196.9" y="58">9</text>
<text x="202.6" y="59.1">A1</text>
<text x="202.6" y="56.6">A0</text>
<text x="210.2" y="56.6">D0</text>
<text x="210.2" y="59.1">D1</text>
<text x="217.5" y="55.5">11</text>
<text x="217.5" y="58">12</text>
<text x="51.5" y="65.4" transform="rotate(-90 51.5 65.4)">1</text>
<text x="53.9" y="65.4" transform="rotate(-90 53.9 65.4)">2</text>
<text x="56.4" y="65.4" transform="rotate(-90 56.4 65.4)">3</text>
<text x="58.9" y="65.4" transform="rotate(-90 58.9 65.4)">4</text>
<text x="61.4" y="65.4" transform="rotate(-90 61.4 65.4)">5</text>
<text x="63.8" y="65.4" transform="rotate(-90 63.8 65.4)">6</text>
<text x="66.3" y="65.4" transform="rotate(-90 66.3 65.4)">7</text>
<text x="104.3" y="65.4">11</text>
<text x="105.3" y="60.4">6</text>
<text x="105.3" y="62.9">8</text>
<text x="111" y="61.5">P2</text>
<text x="111" y="64">P3</text>
<text x="130.7" y="60.4" transform="rotate(-90 130.7 60.4)">1</text>
<text x="196.9" y="65.4">6</text>
<text x="196.9" y="62.9">7</text>
<text x="196.9" y="60.4">8</text>
<text x="202.6" y="64">A3</text>
<text x="202.6" y="61.5">A2</text>
<text x="210.2" y="61.5">D2</text>
<text x="210.2" y="64">D3</text>
<text x="217.5" y="60.4">13</text>
<text x="217.5" y="62.9">15</text>
<text x="217.5" y="65.4">16</text>
<text x="104.1" y="67.9">13</text>
<text x="104.1" y="70.3">15</text>
<text x="111" y="66.5">P4</text>
<text x="111" y="69">P5</text>
<text x="111" y="71.4">P6</text>
<text x="130.7" y="67.3" transform="rotate(-90 130.7 67.3)">2</text>
<text x="196.9" y="70.3">4</text>
<text x="196.9" y="67.9">5</text>
<text x="202.6" y="71.4">A6</text>
<text x="202.6" y="69">A5</text>
<text x="202.6" y="66.5">A4</text>
<text x="210.2" y="66.5">D4</text>
<text x="210.2" y="69">D5</text>
<text x="210.2" y="71.4">D6</text>
<text x="217.5" y="67.9">17</text>
<text x="217.5" y="70.3">18</text>
<text x="51.5" y="75.8" transform="rotate(-90 51.5 75.8)">14</text>
<text x="53.9" y="75.8" transform="rotate(-90 53.9 75.8)">13</text>
<text x="56.4" y="75.8" transform="rotate(-90 56.4 75.8)">12</text>
<text x="58.9" y="75.7" transform="rotate(-90 58.9 75.7)">11</text>
<text x="61.4" y="75.8" transform="rotate(-90 61.4 75.8)">10</text>
<text x="63.8" y="74.7" transform="rotate(-90 63.8 74.7)">9</text>
<text x="66.3" y="74.7" transform="rotate(-90 66.3 74.7)">8</text>
<text x="104.1" y="72.8">17</text>
<text x="105.3" y="77.8">3</text>
<text x="111" y="73.9">P7</text>
<text x="167.8" y="75.3" transform="rotate(-90 167.8 75.3)">1</text>
<text x="170.3" y="75.3" transform="rotate(-90 170.3 75.3)">2</text>
<text x="195.7" y="77.8">24</text>
<text x="195.7" y="75.3">25</text>
<text x="196.9" y="72.8">3</text>
<text x="202.6" y="73.9">A7</text>
<text x="202.6" y="76.4">A8</text>
<text x="210.2" y="73.9">D7</text>
<text x="217.5" y="72.8">19</text>
<text x="105.3" y="80.2">5</text>
<text x="105.3" y="82.7">7</text>
<text x="111" y="78.9">Q0</text>
<text x="111" y="81.3">Q1</text>
<text x="111" y="83.8">Q2</text>
<text x="195.7" y="80.2">21</text>
<text x="195.7" y="82.7">23</text>
<text x="202.6" y="81.3">A10</text>
<text x="202.6" y="83.8">A11</text>
<text x="202.6" y="78.9">A9</text>
<text x="104.1" y="87.7">12</text>
<text x="105.3" y="85.2">9</text>
<text x="111" y="86.3">Q3</text>
<text x="111" y="88.8">Q4</text>
<text x="167.8" y="84.6" transform="rotate(-90 167.8 84.6)">4</text>
<text x="170.3" y="84.6" transform="rotate(-90 170.3 84.6)">3</text>
<text x="195.7" y="87.7">26</text>
<text x="196.9" y="85.2">2</text>
<text x="202.6" y="86.3">A12</text>
<text x="202.6" y="88.8">A13</text>
<text x="104.1" y="90.2">14</text>
<text x="104.1" y="92.6">16</text>
<text x="104.1" y="95.1">18</text>
<text x="111" y="91.2">Q5</text>
<text x="111" y="93.7">Q6</text>
<text x="195.7" y="95.1">27</text>
<text x="196.9" y="90.2">1</text>
<text x="202.6" y="91.2">A14</text>
<text x="51.5" y="97.6" transform="rotate(-90 51.5 97.6)">2</text>
<text x="53.9" y="97.6" transform="rotate(-90 53.9 97.6)">3</text>
<text x="56.4" y="97.6" transform="rotate(-90 56.4 97.6)">4</text>
<text x="58.9" y="97.6" transform="rotate(-90 58.9 97.6)">5</text>
<text x="61.4" y="97.6" transform="rotate(-90 61.4 97.6)">6</text>
<text x="63.8" y="97.6" transform="rotate(-90 63.8 97.6)">7</text>
<text x="66.3" y="97.6" transform="rotate(-90 66.3 97.6)">8</text>
<text x="68.8" y="97.6" transform="rotate(-90 68.8 97.6)">9</text>
<text x="105.3" y="100.1">1</text>
<text x="111" y="101.1">G1</text>
<text x="111" y="96.2">Q7</text>
<text x="195.7" y="100.1">20</text>
<text x="195.7" y="97.6">22</text>
<text x="202.6" y="96.2">WE</text>
<text x="202.6" y="101.1">CE</text>
<text x="202.6" y="98.7">OE</text>
<text x="51.5" y="109.3" transform="rotate(-90 51.5 109.3)">1</text>
<text x="71.9" y="119.9">13</text>
<text x="71.9" y="124.8">12</text>
<text x="93.7" y="122.3">11</text>
<text x="188.9" y="139.7">1</text>
<text x="195.7" y="139.7">2</text>
<text x="137.5" y="149.6">1</text>
<text x="158" y="149.6">13</text>
<text x="137.5" y="152">2</text>
<text x="137.5" y="154.5">3</text>
<text x="143.2" y="150.6">A</text>
<text x="143.2" y="153.1">B</text>
<text x="143.2" y="155.6">CLR</text>
<text x="151.9" y="155.6">Q</text>
<text x="151.9" y="150.6">Q</text>
<text x="158" y="154.5">4</text>
<text x="136.3" y="161.9">14</text>
<text x="136.3" y="159.5">15</text>
<text x="143.2" y="160.6">R/C</text>
<text x="143.2" y="163">C</text>
</g>
<g font-size="1.6">
<text x="230.7" y="118.2">ROM_CS/2.2D</text>
<text x="36.6" y="125.7">BINH/2.2D</text>
<text x="203.6" y="140.5">BWAIT/1.5D</text>
<text x="102.2" y="152.9">RWCYCLE/1.7D</text>
<text x="106.4" y="155.4">RST/1.7D</text>
</g>
<g font-size="1.5">
<text x="50.8" y="67.1">1</text>
<text x="53.3" y="67.1">2</text>
<text x="55.7" y="67.1">3</text>
<text x="58.2" y="67.1">4</text>
<text x="60.7" y="67.1">5</text>
<text x="63.2" y="67.1">6</text>
<text x="65.6" y="67.1">7</text>
<text x="167.1" y="77">1</text>
<text x="169.6" y="77">2</text>
</g>
</svg>
